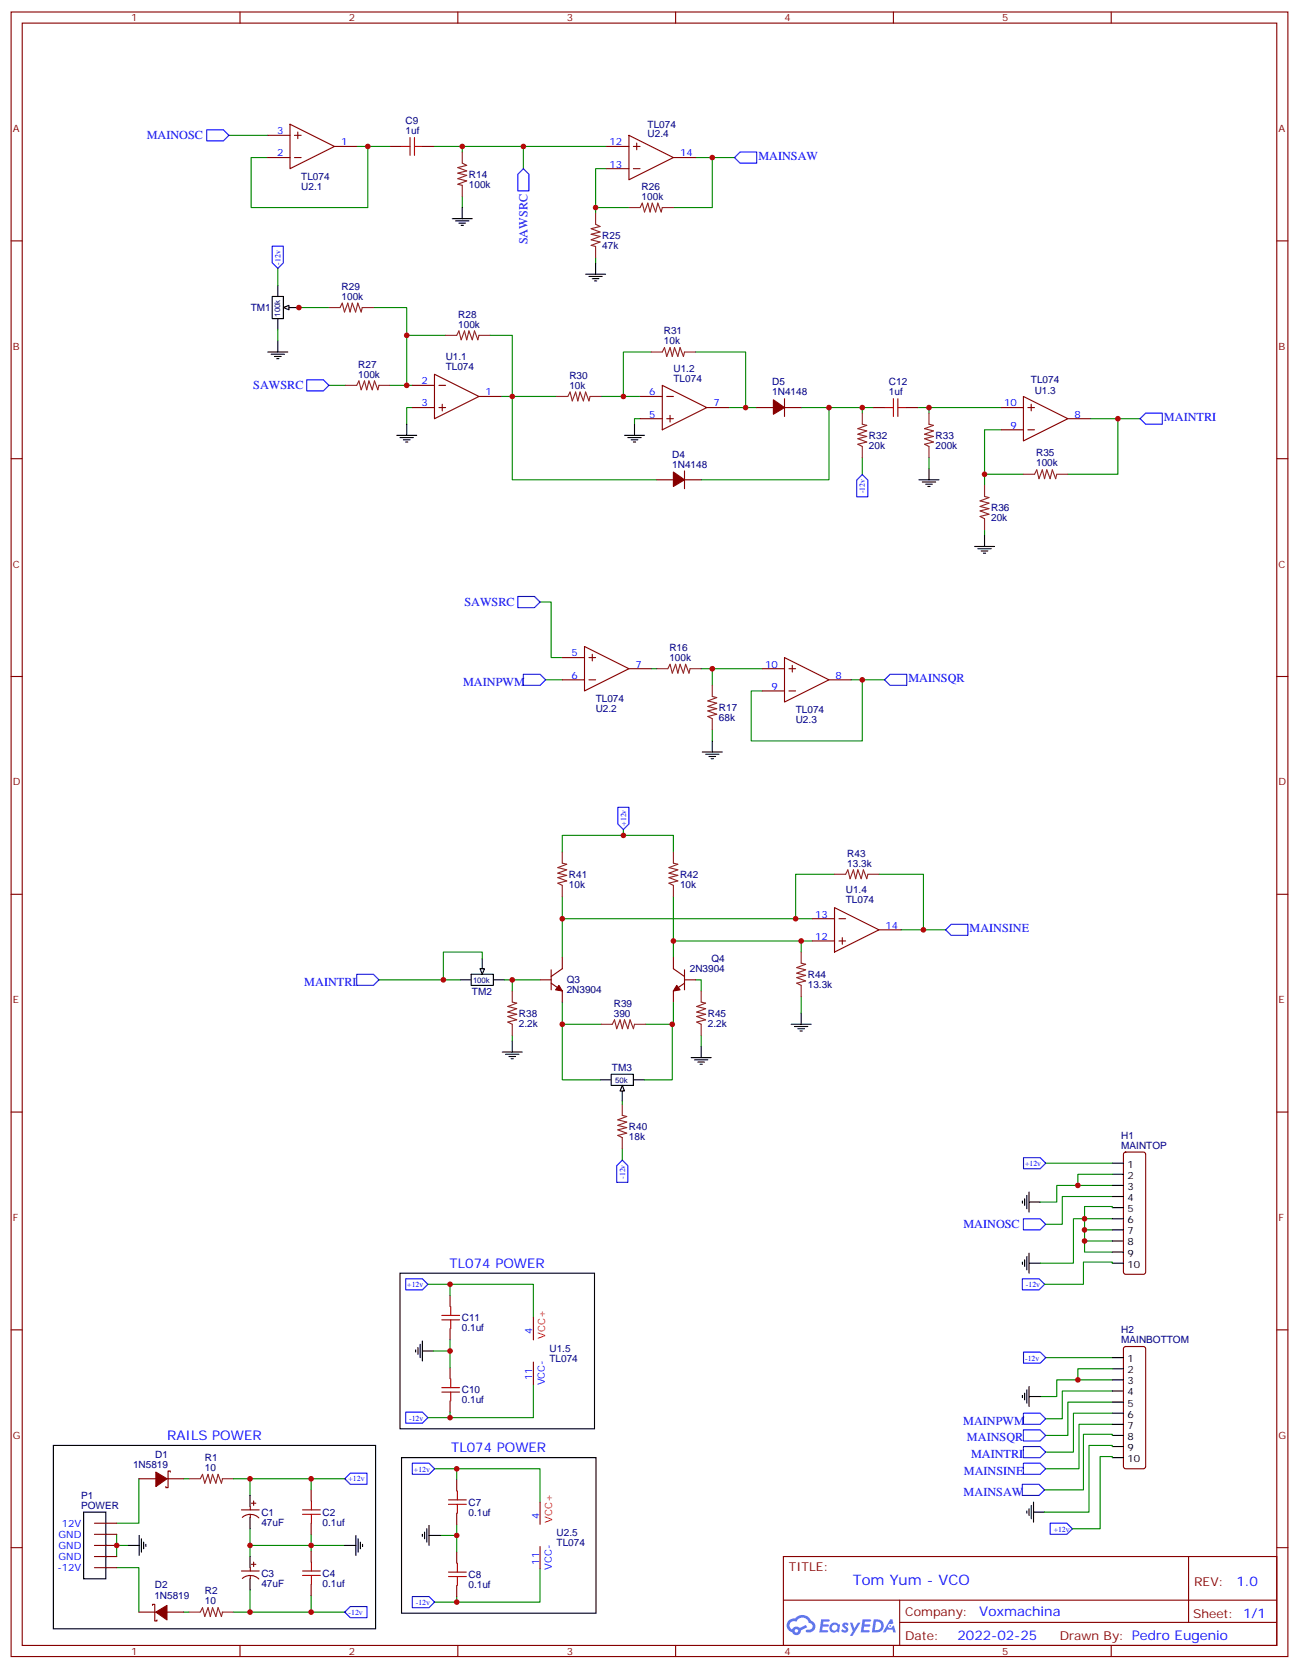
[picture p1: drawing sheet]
<svg xmlns="http://www.w3.org/2000/svg" width="412mm" height="530mm" viewBox="0 0 412 530" stroke-linecap="round" stroke-linejoin="round" font-family="sans-serif">
<g fill="none" stroke="#870000" stroke-width=".35">
<path d="M3.5 3.8h405.4v522.1h-405.4zM7.1 7.3h398.2v515.1h-398.2zM76.2 3.8v3.5M145.3 3.8v3.5M214.5 3.8v3.5M283.6 3.8v3.5M352.8 3.8v3.5M3.5 76.5h3.6M405.3 76.5h3.6M3.5 145.6h3.6M405.3 145.6h3.6M3.5 214.8h3.6"/>
<path d="M405.3 214.8h3.6M3.5 283.9h3.6M405.3 283.9h3.6M3.5 353.1h3.6M405.3 353.1h3.6M3.5 422.2h3.6M405.3 422.2h3.6M3.5 491.3h3.6M248.7 494.2h156.6v28.2h-156.6zM377.3 494.2v20.9M405.3 491.3h3.6M248.7 508h156.5"/>
<path d="M285.6 515.1h119.6M285.6 508v14.1M76.2 522.4v3.5M145.3 522.4v3.5M214.5 522.4v3.5M283.6 522.4v3.5M352.8 522.4v3.5"/>
</g>
<g fill="#5487ff">
<path d="M267.7 515.3a1.22 1.22 0 0 1 1.7 .3l-.4 .6a.47 .47 0 0 0-.3-.4 .47 .47 0 0 0-.5 .2l.1 .2a1.14 1.14 0 0 1 .8 1.8 1.14 1.14 0 0 1-1.9-.1l-.2-.1 .5-.6 .7 .4a.29 .29 0 0 0 .3-.2 .29 .29 0 0 0-.2-.3 1.04 1.04 0 0 1-.6-1.8z"/>
<path d="M260.7 514.1h2.4l.3 .2-.2 .5h-1.8l-.1 .9h1.5l.3 .4-.3 .3h-1.6l-.2 1.1 1.7 .1 .2 .3-.2 .3-2.6 .1z"/>
<path d="M273.8 514.1l2.7 .2-.1 .5h-1.8l-.2 .9h1.6l.3 .4-.4 .3h-1.6l-.1 1.1 1.7 .1 .2 .3-.2 .3-2.6 .1z"/>
<path d="M282.6 514.1h.7l.3 1.3-.6 .3a.69 .69 0 0 0-1 .3 .69 .69 0 0 0 .4 .9 .69 .69 0 0 0 .9-.6l.5-.3 .6 2.2h-.8l-.2-.8h-1.8l-.5 .8h-.8z"/>
<path d="M269.8 515.2h.8l.6 1.8 1.1-1.8h.9l-2.6 4.2h-.8l.9-1.6z"/>
<path d="M277.4 514.1l-.6 4.2h1.3a2.11 2.11 0 0 0 2.5-2.2 2.11 2.11 0 0 0-2.5-2zM278.1 514.8a1.43 1.43 0 0 1 1.6 1.6 1.43 1.43 0 0 1-2 1.1z"/>
<path d="M263.7 515.7a1.54 1.54 0 0 0-.1 2.2 1.54 1.54 0 0 0 2.2 .1l.6 .3 .3-2.3-.6-.3a1.49 1.49 0 0 0-2.4 0zM264 516.7a.94 .94 0 0 1 1.8 0 .94 .94 0 0 1-1.8 0z"/>
<path d="M250.4 514.5a2.18 2.18 0 0 0 1.1 3.7 1.44 1.44 0 0 0 1.6 .9 1.44 1.44 0 0 0 1.2-1.5l2-1-.5-.7-1.9 1a1.47 1.47 0 0 0-2.4 .4 1.39 1.39 0 0 1-.7-1.9 1.39 1.39 0 0 1 2-.5 2.12 2.12 0 0 1 2.2-1.3 2.12 2.12 0 0 1 1.9 1.7 1.14 1.14 0 0 1 1.1 1.4 1.14 1.14 0 0 1-1.7 .7 .43 .43 0 0 0-.5 .4 .43 .43 0 0 0 .4 .5 1.98 1.98 0 0 0 2.5-1.3 1.98 1.98 0 0 0-1.2-2.5 3.1 3.1 0 0 0-5.3-.7l-.9 .1zM252.3 517.8a.55 .55 0 0 1 1.1 0 .55 .55 0 0 1-1.1 0z"/>
<circle cx="282.6" cy="516.2" r=".26"/>
</g>
<g fill="none" stroke="#00f" stroke-width=".35">
<path d="M65.6 41.2h5.3l1.8 1.8-1.8 1.7h-5.3zM164.4 55.3l1.8-1.7 1.7 1.7v5.3h-3.5zM234.9 48.3h5.3v3.5h-5.3l-1.7-1.8zM97.4 120.6h5.3l1.7 1.7-1.7 1.8h-5.3zM363.7 131.2h5.3v3.5h-5.3l-1.8-1.8zM273.8 150.7l1.7 1.7v5.3h-3.5v-5.3zM164.4 189.4h5.3l1.7 1.7-1.7 1.8h-5.3zM166.2 214.1h5.2l1.8 1.7-1.8 1.8h-5.2zM280.8 215.8l1.8-1.7h5.3v3.5h-5.3zM196.1 256.3h3.6v5.3l-1.8 1.8-1.8-1.8zM300.2 295.2l1.8-1.8h5.3v3.6h-5.3zM113.2 309.3h5.3l1.8 1.8-1.8 1.7h-5.3z"/>
<path d="M324.9 367.5h5.3l1.8 1.8-1.8 1.8h-5.3zM324.9 386.9h5.3l1.8 1.8-1.8 1.8h-5.3zM128.8 406h5.3l1.8 1.7-1.8 1.8h-5.3zM324.6 406h5.3l1.7 1.7-1.7 1.8h-5.3zM324.9 429.3h5.3l1.8 1.7-1.8 1.8h-5.3zM128.8 448.3h5.3l1.8 1.8-1.8 1.7h-5.3zM324.9 459.2h5.3l1.8 1.8-1.8 1.8h-5.3zM324.9 454h5.3l1.8 1.7-1.8 1.8h-5.3zM324.9 448.7h5.3l1.8 1.7-1.8 1.8h-5.3zM109.5 469.5l1.7-1.8h5.3v3.5h-5.3zM130.9 464.5h5.3l1.8 1.8-1.8 1.8h-5.3zM324.6 471.2h5.2l1.8 1.8-1.8 1.8h-5.2z"/>
<path d="M324.9 464.5h5.3l1.8 1.8-1.8 1.8h-5.3zM333.4 483.6h5.3l1.8 1.8-1.8 1.7h-5.3zM109.5 511.8l1.7-1.8h5.3v3.6h-5.3zM130.9 506.9h5.3l1.8 1.7-1.8 1.8h-5.3z"/>
</g>
<g fill="none" stroke="#008700" stroke-width=".35">
<path d="M72.7 43h12.3M113.2 46.5h10.6M116.8 46.5v19.4h-37.1v-15.9h5.3M137.9 46.5h8.9v1.8M146.8 46.5h19.4v7.1M166.2 46.5h26.4M192.6 53.6h-3.5v14.1M220.8 50h5.3v15.9h-12.3M226.1 50h7.1M146.8 62.4v3.5M189.1 65.9h10.6M94.9 97.3v.3h9.5"/>
<path d="M118.5 97.6h10.6v8.9M189.1 81.8v1.7M141.5 106.5h-12.4v15.8M155.6 106.5h7v19.4h-3.5M206.7 111.8h-8.8v14.1M220.8 111.8h15.9v17.6M104.4 122.3h5.3M123.8 122.3h7.1M130.9 129.4h-1.8v5.3M176.7 125.9h-14.1v26.4h45.9M190.9 125.9h12.3M203.2 132.9h-1.8v1.8"/>
<path d="M231.4 129.4h8.8M254.4 129.4h8.8v22.9h-40.6M263.2 129.4h10.6v1.8M273.8 129.4h3.5M291.4 129.4h3.5v1.8M294.9 129.4h23M317.9 136.5h-5.3v14.1h12.3M346.1 132.9h8.8v17.7h-15.9M354.9 132.9h7M273.8 145.3v5.3M294.9 145.3v3.5M312.6 150.6v3.5"/>
<path d="M312.6 168.2v1.8M171.4 191.1h3.6v17.7h3.5M173.2 215.8h5.3M206.7 212.3h1.8M222.6 212.3h3.5v5.3M226.1 212.3h15.9M270.2 215.8h3.6v19.4h-35.3v-15.8h3.5M273.8 215.8h7M226.1 231.7v3.5M197.9 265.2h15.9v5.3M197.9 263.5v1.7h-19.4v5.3M264.9 277.6h-12.3v14.1h5.3"/>
<path d="M279 277.6h14.2v17.6h-7.1M178.5 291.7h74.1M178.5 284.6v19.4M213.8 298.7h40.6M213.8 284.6v19.4M257.9 298.7h-3.5v3.6M293.2 295.2h7M178.5 318.1v7.1h12.4M213.8 318.1v7.1h-8.8M220.8 311.1h1.8v3.5M254.4 316.4v5.3M162.6 328.7v1.8"/>
<path d="M222.6 328.7v3.5M332 369.3h21.1M353.1 379.9h-15.8v8.8h-5.3M353.1 376.3h-17.6v5.3h-5.3M344.3 394v3.5h8.8M344.3 390.5v3.5h8.8M353.1 383.4v-.4h-8.8v7.5h8.8M353.1 386.9h-12.3v14.1h-10.6M135.8 407.7h33.5v10.6M142.9 407.7v3.6M142.9 425.4v3.5h-5.3M142.9 428.9v5.3"/>
<path d="M169.3 439.5v10.6h-33.5M332 431h21.1M353.1 438.1h-17.6v5.3h-5.3M142.9 448.3v1.8M353.1 452.2h-10.6v14.1h-10.5M353.1 448.7h-12.3v12.3h-8.8M353.1 445.1h-14.1v10.6h-7M353.1 441.6h-15.8v8.8h-5.3M353.1 455.7v-.3h-9.1v17.6h-12.4M353.1 459.2v-.3h-7.4v21.2h-14.1M44.1 469.5v14.1h-7.1M58.2 469.5h1.8"/>
<path d="M74.1 469.5h35.3M79.4 469.5v5.3M98.8 469.5v3.5M137.9 466.3h33.5v10.6M145 466.3v3.5M37 497.7h7.1v14.1M37 487.1v7.1M37 490.6h3.6M79.4 490.6h30M79.4 485.4v8.8M98.8 487.1v5.3M145 483.9v3.6h-5.3"/>
<path d="M145 487.5v5.3M171.4 498.1v10.5h-33.5M58.2 511.8h1.8M79.4 504.8v7h-5.3M98.8 506.5v5.3h-19.4M98.8 511.8h10.6M145 506.9v1.7"/>
</g>
<g fill="none" stroke="#000" stroke-width=".35">
<path d="M143.6 69.4h6.3M144.6 70.1h4.3M145.7 70.8h2.1M146.4 71.5h.7M146.8 65.9v3.5M86.4 94.1h3.6v7.1h-3.6zM88.2 90.6v3.5M91.4 97.6h3.5M185.9 87.1h6.4M187 87.8h4.2M188 88.5h2.1M188.7 89.2h.7"/>
<path d="M189.1 83.5v3.6M88.2 101.2v3.5M125.9 138.2h6.4M127 138.9h4.2M128.1 139.6h2.1M129.1 134.7v3.5M198.3 138.2h6.3M199.3 138.9h4.3M200.4 139.6h2.1M201.4 134.7v3.5M128.8 140.3h.7M201.1 140.3h.7"/>
<path d="M291.7 152.3h6.4M292.8 153h4.2M293.9 153.7h2.1M294.6 154.4h.7M294.9 148.8v3.5M309.4 173.5h6.3M310.4 174.2h4.3M311.5 174.9h2.1M312.2 175.6h.7M312.6 170v3.5M223 238.8h6.3M224 239.5h4.2"/>
<path d="M226.1 235.2v3.6M225.1 240.2h2.1M225.8 240.9h.7M159.5 334h6.3M160.5 334.7h4.2M161.6 335.4h2.1M162.3 336.1h.7M162.6 330.5v3.5M219.4 335.8h6.4M220.5 336.5h4.2M221.5 337.2h2.2M222.2 337.9h.8"/>
<path d="M222.6 332.2v3.6M251.2 325.2h6.3M252.2 325.9h4.3M253.3 326.6h2.1M254 327.3h.7M254.4 321.7v3.5M326 379.5v4.3M326.7 378.5v6.3M353.1 369.3h3.6M353.1 372.8h3.6M353.1 376.3h3.6M353.1 379.9h3.6"/>
<path d="M324.6 381.3v.7M325.3 380.6v2.1M325.3 400v2.1M326 398.9v4.3M326.7 397.9v6.3M326.7 381.6h3.5M353.1 383.4h3.6M353.1 386.9h3.6M353.1 390.5h3.6M353.1 394h3.6M353.1 397.5h3.6M127 404.2h61.7v49.4h-61.7z"/>
<path d="M324.6 400.7v.7M326.7 401h3.5M353.1 401h3.6M132 428.6v.7M132.7 427.8v2.2M133.4 426.8v4.2M134.1 428.9h3.5M134.1 425.7v6.4M353.1 431h3.6M353.1 434.6h3.6M353.1 438.1h3.6M16.9 458.9h102.3v58.2h-102.3z"/>
<path d="M324.6 443v.7M325.3 442.3v2.1M326 441.3v4.2M326.7 440.2v6.3M326.7 443.4h3.5M353.1 441.6h3.6M353.1 445.1h3.6M353.1 448.7h3.6M353.1 452.2h3.6M353.1 455.7h3.6M353.1 459.2h3.6M79.4 474.8v3.5"/>
<path d="M127.5 462.8h61.7v49.4h-61.7zM326 479.7v.7M326.7 479v2.1M327.4 477.9v4.3M328.1 476.9v6.3M353.1 462.8h3.6M26.6 480.1h7v21.1h-7zM40.7 490.6h3.5M44.2 487.5v6.3M44.9 488.5v4.3M45.6 489.6v2.1M46.3 490.3v.7"/>
<path d="M79.4 481.8v3.6M79.4 494.2v3.5M109.5 490.6h3.5M113 487.5v6.3M113.7 488.5v4.3M114.4 489.6v2.1M115.1 490.3v.7M134.1 487.1v.7M134.8 486.4v2.1M135.5 485.4v4.2M136.2 487.5h3.5M136.2 484.3v6.3"/>
<path d="M328.1 480.1h3.5M79.4 501.2v3.6"/>
</g>
<g fill="none" stroke="#870000" stroke-width=".35">
<path d="M92.1 39.4l14.1 7.1-14.1 7.1zM85 50h7.1M85 43h7.1M93.5 50h2.1M93.5 43h2.1M94.5 41.9v2.1M106.2 46.5h7M123.8 46.5h3.6M134.4 46.5h3.5M192.6 53.6h7.1M192.6 46.5h7.1M199.7 43l14.1 7-14.1 7.1z"/>
<path d="M201.1 53.6h2.1M201.1 46.5h2.1M202.1 45.4v2.2M213.8 50h7M137.9 118.8l14.1 7.1-14.1 7zM130.9 129.4h7M130.9 122.3h7M139.3 129.4h2.2M139.3 122.3h2.2M140.4 128.3v2.2M152 125.9h7.1M203.2 132.9h7.1"/>
<path d="M203.2 125.9h7.1M210.3 122.3l14.1 7.1-14.1 7.1zM211.7 132.9h2.1M211.7 125.9h2.1M212.7 131.9v2.1M224.4 129.4h7M240.2 129.4h5.3M249.1 129.4h5.3M249.1 126.6v5.6M277.3 129.4h3.5M287.9 129.4h3.5M317.9 129.4h7"/>
<path d="M317.9 136.5h7M324.9 125.9l14.1 7-14.1 7.1zM326.3 129.4h2.1M326.3 136.5h2.1M327.4 128.3v2.2M339 132.9h7.1M208.5 152.3h5.3M217.3 149.5v5.7M217.3 152.3h5.3M178.5 215.8h7.1M178.5 208.8h7.1M185.6 205.2l14.1 7.1-14.1 7.1z"/>
<path d="M187 215.8h2.1M187 208.8h2.1M188 207.7v2.1M199.7 212.3h7M242 212.3h7.1M242 219.4h7.1M249.1 208.8l14.1 7-14.1 7.1zM250.5 212.3h2.1M250.5 219.4h2.1M251.5 211.2v2.2M263.2 215.8h7M257.9 291.7h7"/>
<path d="M257.9 298.7h7M264.9 288.1l14.1 7.1-14.1 7.1zM266.3 291.7h2.2M266.3 298.7h2.2M267.4 297.7v2.1M279 295.2h7.1M171.4 311.1h3.6M175 312.1l3.5 2.5v3.5M175 307.9v6.4M178.5 304v3.6l-3.5 2.4M213.8 304v3.6l3.5 2.4M217.3 312.1l-3.5 2.5v3.5"/>
<path d="M217.3 311.1h3.5M217.3 307.9v6.4M356.9 366l.5-.2h5.6l.5 .2 .2 .5v37.4l-.2 .5-.5 .2h-5.6l-.5-.3-.2-.4v-37.4zM142.9 411.3v3.5M169.3 418.3v7.1M142.9 421.9v3.5M142.9 434.2v3.5M169.3 432.4v7.1M356.9 427.7l.5-.2h5.6l.5 .2 .2 .5v37.4l-.2 .5-.5 .2h-5.6l-.5-.2-.2-.5v-37.4zM142.9 444.8v3.5M44.1 469.5h5.3M52.9 469.5h5.3"/>
<path d="M54.1 467.4v-.4h-.7v5.3h-.7v-.4M76.6 479.4h5.7M79.5 478.3v1.1M79.8 477.2h1.4M80.5 476.5v1.4M98.8 473v3.5M145 469.8v3.6M171.4 476.9v7M30 483.6h7M30 487.1h7M30 490.6h7M30 494.2h7"/>
<path d="M30 497.7h7M76.6 498.8h5.7M76.9 481.7a3.8 3.8 0 0 1 5.3 .2M79.5 480.8v1M79.5 497.7v1.1M79.8 496.6h1.4M80.5 495.9v1.4M98.8 483.6v3.5M98.8 492.4v3.5M145 480.4v3.5M145 492.8v3.5M171.4 491v7.1"/>
<path d="M44.1 511.8h5.3M48.4 509.7v-.4h.7v5.3h.7v-.3M52.9 511.8h5.3M76.9 501.1a3.8 3.8 0 0 1 5.3 .2M79.5 500.2v1M98.8 503v3.5M145 503.3v3.6"/>
</g>
<g fill="none" stroke="#8c2424" stroke-width=".35">
<path d="M146.8 51.8l1.4 .7-2.9 .7 2.9 1.1-2.9 .7 2.9 .7-2.9 1 2.9 .7-2.9 1.1 1.5 .3v3.6M146.8 48.3v3.5M189.1 67.7v3.5l1.4 .7-2.8 .7 2.8 1.1-2.8 .7 2.8 .7-2.8 1 2.8 .7-2.8 1.1 1.4 .3v3.6M199.7 65.9h3.5l.7-1.4 .7 2.8 1.1-2.8 .7 2.8 .7-2.8 1 2.8 .7-2.8 1.1 2.8 .4-1.4h3.5M104.4 97.6h3.6l.7-1.4 .7 2.9 1-2.9 .7 2.9 .7-2.9 1.1 2.9 .7-2.9 1.1 2.9 .3-1.5h3.5M141.5 106.5h3.5l.7-1.4 .7 2.8 1.1-2.8 .7 2.8 .7-2.8 1 2.8 .7-2.8 1.1 2.8 .4-1.4h3.5M206.7 111.8h3.6l.7-1.5 .7 2.9 1-2.9 .7 2.9 .7-2.9 1.1 2.9 .7-2.9 1.1 2.9 .3-1.4h3.5M109.7 122.3h3.5l.8-1.4 .7 2.9 1-2.9 .7 2.9 .7-2.9 1.1 2.9 .7-2.9 1 2.9 .4-1.5h3.5M176.7 125.9h3.6l.7-1.4 .7 2.8 1-2.8 .7 2.8 .8-2.8 1 2.8 .7-2.8 1.1 2.8 .3-1.4h3.6M273.8 131.2v3.5l1.4 .3-2.9 1.1 2.9 .7-2.9 1.1 2.9 .7-2.9 .7 2.9 1-2.9 .7 1.5 .7v3.6M294.9 131.2v3.5l1.4 .3-2.8 1.1 2.8 .7-2.8 1.1 2.8 .7-2.8 .7 2.8 1-2.8 .7 1.4 .7v3.6M312.6 154.1v3.5l1.4 .4-2.9 1 2.9 .7-2.9 1.1 2.9 .7-2.9 .7 2.9 1.1-2.9 .7 1.5 .7v3.5"/>
<path d="M324.9 150.6h3.5l.7-1.4 .8 2.8 1-2.8 .7 2.8 .7-2.8 1.1 2.8 .7-2.8 1 2.8 .4-1.4h3.5M208.5 212.3h3.5l.7-1.4 .7 2.8 1.1-2.8 .7 2.8 .7-2.8 1.1 2.8 .7-2.8 1 2.8 .4-1.4h3.5M226.1 217.6v3.5l1.4 .4-2.8 1 2.8 .7-2.8 1.1 2.8 .7-2.8 .7 2.8 1.1-2.8 .7 1.4 .7v3.5M178.5 270.5v3.5l1.4 .4-2.8 1 2.8 .8-2.8 1 2.8 .7-2.8 .7 2.8 1.1-2.8 .7 1.4 .7v3.5M213.8 270.5v3.5l1.4 .4-2.8 1 2.8 .8-2.8 1 2.8 .7-2.8 .7 2.8 1.1-2.8 .7 1.4 .7v3.5M264.9 277.6h3.6l.7-1.4 .7 2.8 1-2.8 .7 2.8 .7-2.8 1.1 2.8 .7-2.8 1.1 2.8 .3-1.4h3.5M162.6 314.6v3.5l1.4 .4-2.8 1 2.8 .7-2.8 1.1 2.8 .7-2.8 .7 2.8 1.1-2.8 .7 1.4 .7v3.5M222.6 314.6v3.5l1.4 .4-2.8 1 2.8 .7-2.8 1.1 2.8 .7-2.8 .7 2.8 1.1-2.8 .7 1.4 .7v3.5M254.4 302.3v3.5l1.4 .3-2.9 1.1 2.9 .7-2.9 1.1 2.9 .7-2.9 .7 2.9 1-2.9 .7 1.5 .7v3.6M190.9 325.2h3.5l.7-1.4 .7 2.8 1.1-2.8 .7 2.8 .7-2.8 1 2.8 .7-2.8 1.1 2.8 .3-1.4h3.6M60 469.5h3.5M63.6 469.5l.7-1.4 .7 2.8 1.1-2.8 .7 2.8 .7-2.8 1 2.8 .7-2.8 1.1 2.8 .3-1.4"/>
<path d="M70.6 469.5h3.5M60 511.8h3.5M63.6 511.8l.7-1.4 .7 2.8 1.1-2.8 .7 2.8 .7-2.8 1 2.8 .7-2.8 1.1 2.8 .3-1.4M70.6 511.8h3.5"/>
</g>
<g fill="#870000" stroke="#870000" stroke-width=".35">
<path d="M214.8 312.8l1.1 1.5-2.1 .3z"/>
<path d="M177.4 312.8l1.1 1.8-2.1-.3z"/>
<path d="M245.5 126.9l3.6 2.5-3.6 2.1z"/>
<path d="M213.8 149.9l3.5 2.4-3.5 2.1z"/>
<path d="M49.5 511.8l3.5-2.1v4.6z"/>
<path d="M49.5 467.4l3.5 2.1-3.5 2.4z"/>
</g>
<g fill="none" stroke="#a10000" stroke-width=".35">
<path d="M127.4 46.5h2.8M130.2 43.7v5.6M131.6 46.5h2.8M131.6 43.7v5.6M280.8 129.4h2.8M283.6 126.6v5.6M285 129.4h2.9M285 126.6v5.6M140.3 419h5.6M140.3 417.6h5.6M143.1 414.8v2.8M143.1 419v2.9"/>
<path d="M143.1 437.7v2.8M140.3 442h5.6M140.3 440.5h5.6M143.1 442v2.8M96 479.4h5.7M98.9 476.5v2.9M142.4 477.6h5.6M142.4 476.2h5.6M145.2 473.4v2.8M145.2 477.6v2.8M96 498.8h5.7M96 480.8h5.7"/>
<path d="M98.9 480.8v2.8M98.9 495.9v2.9M142.4 499.1h5.6M145.2 496.3v2.8M96 500.2h5.7M98.9 500.2v2.8M142.4 500.5h5.6M145.2 500.5v2.8"/>
</g>
<path d="M90 97.6l1.7-.7v1.5z" fill="#f0f0f0" stroke="#000" stroke-width=".35"/>
<path d="M85 111.8h6.4M86.1 112.5h4.2M87.1 113.2h2.2M87.8 113.9h.7M88.2 108.2v3.6M146 311.1h3.6M149.6 309.3h7v3.5h-7zM153.1 304.4v3.5M156.6 311.1h3.6" fill="none" stroke="#000" stroke-width=".35"/>
<path d="M86.4 78.2h3.6v5.2l-1.8 1.8-1.8-1.8z" fill="none" stroke="#00f" stroke-width=".35"/>
<path d="M88.2 85.3v5.3M88.2 104.7v3.5" fill="none" stroke="#008700" stroke-width=".35"/>
<path d="M152.4 307.6h1.4l-.7 1.7z" fill="#f0f0f0" stroke="#000" stroke-width=".35"/>
<path d="M120.3 311.1h20.5M153.1 304.4v-2.1h-12.3v8.8h5.2M160.2 311.1h11.2M162.6 311.1v3.5" fill="none" stroke="#008700" stroke-width=".35"/>
<path d="M190.5 342.8h3.5M194 341.1h7.1v3.5h-7.1zM197.6 346v3.5M201.1 342.8h3.5" fill="none" stroke="#000" stroke-width=".35"/>
<path d="M197.6 344.6l.7 1.8h-1.5z" fill="#f0f0f0" stroke="#000" stroke-width=".35"/>
<path d="M197.6 368.3l1.7 1.8v5.3h-3.5v-5.3z" fill="none" stroke="#00f" stroke-width=".35"/>
<path d="M178.5 325.2v17.6h12M213.4 325.2v17.6h-8.8M197.6 349.5v1.1M197.6 364.7v3.5M353.1 372.8h-10.9v3.5M353.1 401v-.3h-9.1v7h-12.4M353.1 434.6h-10.9v3.5M353.1 462.8v-.4h-3.9v23h-8.8" fill="none" stroke="#008700" stroke-width=".35"/>
<path d="M197.6 350.6v3.5l1.4 .4-2.9 1 2.9 .7-2.9 1.1 2.9 .7-2.9 .7 2.9 1.1-2.9 .7 1.5 .7v3.5" fill="none" stroke="#8c2424" stroke-width=".35"/>
<g fill="#c00">
<circle cx="354.9" cy="132.9" r=".88"/>
<circle cx="344.3" cy="394" r=".88"/>
<circle cx="344.3" cy="390.5" r=".88"/>
<circle cx="344.3" cy="386.9" r=".88"/>
<circle cx="293.2" cy="295.2" r=".88"/>
<circle cx="273.8" cy="215.8" r=".88"/>
<circle cx="226.1" cy="50" r=".88"/>
<circle cx="254.4" cy="298.7" r=".88"/>
<circle cx="213.8" cy="298.7" r=".88"/>
<circle cx="252.6" cy="291.7" r=".88"/>
<circle cx="178.5" cy="291.7" r=".88"/>
<circle cx="197.9" cy="265.2" r=".88"/>
<circle cx="312.6" cy="150.6" r=".88"/>
<circle cx="294.9" cy="129.4" r=".88"/>
<circle cx="273.8" cy="129.4" r=".88"/>
<circle cx="263.2" cy="129.4" r=".88"/>
<circle cx="197.9" cy="125.9" r=".88"/>
<circle cx="236.7" cy="129.4" r=".88"/>
<circle cx="162.6" cy="125.9" r=".88"/>
<circle cx="129.1" cy="106.5" r=".88"/>
<circle cx="129.1" cy="122.3" r=".88"/>
<circle cx="166.2" cy="46.5" r=".88"/>
<circle cx="146.8" cy="46.5" r=".88"/>
<circle cx="142.9" cy="407.7" r=".88"/>
<circle cx="142.9" cy="450.1" r=".88"/>
<circle cx="142.9" cy="428.9" r=".88"/>
<circle cx="189.1" cy="65.9" r=".88"/>
<circle cx="226.1" cy="212.3" r=".88"/>
<circle cx="116.8" cy="46.5" r=".88"/>
<circle cx="145" cy="487.5" r=".88"/>
<circle cx="145" cy="508.6" r=".88"/>
<circle cx="145" cy="466.3" r=".88"/>
<circle cx="98.8" cy="469.5" r=".88"/>
<circle cx="98.8" cy="511.8" r=".88"/>
<circle cx="79.4" cy="490.6" r=".88"/>
<circle cx="98.8" cy="490.6" r=".88"/>
<circle cx="79.4" cy="511.8" r=".88"/>
<circle cx="79.4" cy="469.5" r=".88"/>
<circle cx="37" cy="490.6" r=".88"/>
<circle cx="94.9" cy="97.6" r=".88"/>
<circle cx="140.8" cy="311.1" r=".88"/>
<circle cx="162.6" cy="311.1" r=".88"/>
<circle cx="178.5" cy="325.2" r=".88"/>
<circle cx="213.4" cy="325.2" r=".88"/>
<circle cx="342.2" cy="376.3" r=".88"/>
<circle cx="342.2" cy="438.1" r=".88"/>
</g>
<text font-size="4.6" fill="#00f" x="270.8" y="503.2">Tom Yum - VCO</text>
<g font-size="4.2" fill="#00f">
<text x="142.8" y="402.4">TL074 POWER</text>
<text x="53.1" y="457.1">RAILS POWER</text>
<text x="143.2" y="461">TL074 POWER</text>
<text x="392.5" y="503.4">1.0</text>
<text x="310.9" y="513">Voxmachina</text>
<text x="304" y="520.8">2022-02-25</text>
</g>
<g font-size="3.9" fill="#00f">
<text x="46.6" y="44.2">MAINOSC</text>
<text x="240.8" y="50.8">MAINSAW</text>
<text x="167.4" y="77.6" transform="rotate(-90 167.4 77.6)">SAWSRC</text>
<text x="80.4" y="123.6">SAWSRC</text>
<text x="369.5" y="133.7">MAINTRI</text>
<text x="147.4" y="192.4">SAWSRC</text>
<text x="147" y="217.7">MAINPWM</text>
<text x="288.4" y="216.6">MAINSQR</text>
<text x="307.8" y="295.9">MAINSINE</text>
<text x="96.6" y="312.9">MAINTRI</text>
<text x="305.9" y="389.9">MAINOSC</text>
<text x="305.8" y="452.3">MAINPWM</text>
<text x="307" y="457.5">MAINSQR</text>
<text x="308.3" y="462.8">MAINTRI</text>
<text x="306" y="468.2">MAINSINE</text>
<text x="305.9" y="474.8">MAINSAW</text>
</g>
<g font-size="3.9" fill="#800">
<text x="250.5" y="498.8">TITLE:</text>
<text x="379.1" y="503.4">REV:</text>
<text x="287.4" y="513">Company:</text>
<text x="378.7" y="513.6">Sheet: 1/1</text>
<text x="287.4" y="520.6">Date:</text>
<text x="336.4" y="520.7">Drawn By: Pedro Eugenio</text>
</g>
<g font-size="3.2" fill="#800">
<text x="41.6" y="6.8">1</text>
<text x="110.8" y="6.8">2</text>
<text x="179.9" y="6.8">3</text>
<text x="249.1" y="6.8">4</text>
<text x="318.2" y="6.8">5</text>
<text x="4.1" y="41.9">A</text>
<text x="405.9" y="41.9">A</text>
<text x="4.1" y="111.1">B</text>
<text x="405.9" y="111.1">B</text>
<text x="4.1" y="180.2">C</text>
<text x="405.9" y="180.2">C</text>
<text x="4.1" y="249.3">D</text>
<text x="405.9" y="249.3">D</text>
<text x="4.1" y="318.5">E</text>
<text x="405.9" y="318.5">E</text>
<text x="4.1" y="387.6">F</text>
<text x="405.9" y="387.6">F</text>
<text x="4.1" y="456.8">G</text>
<text x="405.9" y="456.8">G</text>
<text x="41.6" y="525.4">1</text>
<text x="110.8" y="525.4">2</text>
<text x="179.9" y="525.4">3</text>
<text x="249.1" y="525.4">4</text>
<text x="318.2" y="525.4">5</text>
</g>
<g font-size="3.2" fill="#000080">
<text x="128.8" y="39.4">C9</text>
<text x="205.6" y="40.6">TL074</text>
<text x="128.8" y="42.6">1uf</text>
<text x="205.6" y="43.6">U2.4</text>
<text x="95.7" y="57.2">TL074</text>
<text x="148.9" y="59.7">100k</text>
<text x="148.9" y="56.5">R14</text>
<text x="95.7" y="60.3">U2.1</text>
<text x="203.7" y="63.4">100k</text>
<text x="203.7" y="60.3">R26</text>
<text x="191.2" y="75.9">R25</text>
<text x="191.2" y="79.1">47k</text>
<text x="108.5" y="95.2">100k</text>
<text x="108.5" y="92">R29</text>
<text x="79.6" y="98.8">TM1</text>
<text x="145.5" y="100.8">R28</text>
<text x="145.5" y="104">100k</text>
<text x="210.8" y="106.1">R31</text>
<text x="210.8" y="109.3">10k</text>
<text x="113.7" y="119.9">100k</text>
<text x="113.7" y="116.7">R27</text>
<text x="141.5" y="117.6">TL074</text>
<text x="141.5" y="114.4">U1.1</text>
<text x="213.8" y="118.2">U1.2</text>
<text x="180.8" y="123.4">10k</text>
<text x="180.8" y="120.2">R30</text>
<text x="213.8" y="121.2">TL074</text>
<text x="245.2" y="125.5">1N4148</text>
<text x="245.2" y="122.3">D5</text>
<text x="282.2" y="125.5">1uf</text>
<text x="282.2" y="122.3">C12</text>
<text x="327.3" y="121.7">TL074</text>
<text x="328.5" y="125.2">U1.3</text>
<text x="275.9" y="142.5">20k</text>
<text x="275.9" y="139.3">R32</text>
<text x="297" y="142.5">200k</text>
<text x="297" y="139.3">R33</text>
<text x="213.4" y="148.4">1N4148</text>
<text x="213.4" y="145.3">D4</text>
<text x="328.9" y="148.1">100k</text>
<text x="328.9" y="144.9">R35</text>
<text x="314.7" y="165.4">20k</text>
<text x="314.7" y="162.3">R36</text>
<text x="212.5" y="209.8">100k</text>
<text x="212.5" y="206.7">R16</text>
<text x="189.1" y="222.9">TL074</text>
<text x="189.1" y="226">U2.2</text>
<text x="228.2" y="225.8">R17</text>
<text x="252.6" y="226.5">TL074</text>
<text x="228.2" y="228.9">68k</text>
<text x="252.6" y="229.5">U2.3</text>
<text x="269" y="275.1">13.3k</text>
<text x="269" y="271.9">R43</text>
<text x="180.6" y="281.9">10k</text>
<text x="180.6" y="278.7">R41</text>
<text x="215.9" y="281.9">10k</text>
<text x="215.9" y="278.7">R42</text>
<text x="268.5" y="286.7">TL074</text>
<text x="268.5" y="283.4">U1.4</text>
<text x="225.9" y="305.5">Q4</text>
<text x="219" y="308.7">2N3904</text>
<text x="256.5" y="310.4">R44</text>
<text x="149.8" y="315.8">TM2</text>
<text x="179.9" y="315.4">2N3904</text>
<text x="179.9" y="312.2">Q3</text>
<text x="256.5" y="313.6">13.3k</text>
<text x="164.7" y="322.8">R38</text>
<text x="194.9" y="322.7">390</text>
<text x="194.9" y="319.5">R39</text>
<text x="224.7" y="322.8">R45</text>
<text x="164.7" y="326">2.2k</text>
<text x="224.7" y="326">2.2k</text>
<text x="194.3" y="340.1">TM3</text>
<text x="199.7" y="358.8">R40</text>
<text x="199.7" y="361.9">18k</text>
<text x="356" y="364.7">MAINTOP</text>
<text x="356" y="361.5">H1</text>
<text x="146.6" y="419.4">C11</text>
<text x="146.6" y="422.6">0.1uf</text>
<text x="356" y="423.3">H2</text>
<text x="174.5" y="429.2">U1.5</text>
<text x="356" y="426.4">MAINBOTTOM</text>
<text x="174.5" y="432.4">TL074</text>
<text x="146.6" y="442.4">C10</text>
<text x="146.6" y="445.5">0.1uf</text>
<text x="42.2" y="465.9">1N5819</text>
<text x="49.3" y="462.8">D1</text>
<text x="65" y="467">10</text>
<text x="65" y="463.8">R1</text>
<text x="25.8" y="479">POWER</text>
<text x="25.8" y="475.8">P1</text>
<text x="148.7" y="478">C7</text>
<text x="83" y="484.4">47uF</text>
<text x="83" y="481.2">C1</text>
<text x="102.4" y="484.4">0.1uf</text>
<text x="102.4" y="481.2">C2</text>
<text x="148.7" y="481.2">0.1uf</text>
<text x="176.7" y="490.9">TL074</text>
<text x="176.7" y="487.8">U2.5</text>
<text x="83" y="503.8">47uF</text>
<text x="83" y="500.6">C3</text>
<text x="102.4" y="503.8">0.1uf</text>
<text x="102.4" y="500.6">C4</text>
<text x="148.7" y="500.9">C8</text>
<text x="49" y="507.6">1N5819</text>
<text x="49.1" y="504.1">D2</text>
<text x="65" y="509.3">10</text>
<text x="65" y="506.2">R2</text>
<text x="148.7" y="504.1">0.1uf</text>
</g>
<g font-size="3.2" fill="#00f">
<text x="87.9" y="42.6">3</text>
<text x="108.3" y="46.1">1</text>
<text x="193.5" y="46.1">12</text>
<text x="87.9" y="49.7">2</text>
<text x="193.5" y="53.2">13</text>
<text x="215.9" y="49.7">14</text>
<text x="133.8" y="122">2</text>
<text x="154.2" y="125.5">1</text>
<text x="206.1" y="125.5">6</text>
<text x="133.8" y="129">3</text>
<text x="226.5" y="129">7</text>
<text x="318.8" y="129">10</text>
<text x="206.1" y="132.6">5</text>
<text x="320.8" y="136.1">9</text>
<text x="341.1" y="132.6">8</text>
<text x="181.4" y="208.4">5</text>
<text x="181.4" y="215.5">6</text>
<text x="201.8" y="211.9">7</text>
<text x="242.9" y="211.9">10</text>
<text x="265.3" y="215.5">8</text>
<text x="244.9" y="219">9</text>
<text x="258.8" y="291.3">13</text>
<text x="258.8" y="298.4">12</text>
<text x="281.2" y="294.9">14</text>
<text x="169" y="423.6" transform="rotate(-90 169 423.6)">4</text>
<text x="169" y="438.2" transform="rotate(-90 169 438.2)">11</text>
<text x="173" y="439.8" transform="rotate(-90 173 439.8)">VCC-</text>
<text x="19.6" y="484.6">12V</text>
<text x="171.2" y="482.2" transform="rotate(-90 171.2 482.2)">4</text>
<text x="18.6" y="488.2">GND</text>
<text x="18.6" y="491.7">GND</text>
<text x="18.6" y="495.2">GND</text>
<text x="171.2" y="496.8" transform="rotate(-90 171.2 496.8)">11</text>
<text x="18.2" y="498.8">-12V</text>
<text x="175.2" y="498.4" transform="rotate(-90 175.2 498.4)">VCC-</text>
</g>
<g font-size="3.2">
<text x="358" y="370.7">1</text>
<text x="358" y="374.2">2</text>
<text x="358" y="377.8">3</text>
<text x="358" y="381.3">4</text>
<text x="358" y="384.8">5</text>
<text x="358" y="388.3">6</text>
<text x="358" y="391.9">7</text>
<text x="358" y="395.4">8</text>
<text x="358" y="398.9">9</text>
<text x="358" y="402.4">10</text>
<text x="358" y="432.4">1</text>
<text x="358" y="436">2</text>
<text x="358" y="439.5">3</text>
<text x="358" y="443">4</text>
<text x="358" y="446.5">5</text>
<text x="358" y="450.1">6</text>
<text x="358" y="453.6">7</text>
<text x="358" y="457.1">8</text>
<text x="358" y="460.7">9</text>
<text x="358" y="464.2">10</text>
</g>
<g font-size="3.2" fill="#f00">
<text x="173.1" y="425.1" transform="rotate(-90 173.1 425.1)">VCC+</text>
<text x="175.3" y="483.6" transform="rotate(-90 175.3 483.6)">VCC+</text>
</g>
<g font-size="2.5" fill="#00f">
<text x="89" y="84" transform="rotate(-90 89 84)">-12v</text>
<text x="274.6" y="156.6" transform="rotate(-90 274.6 156.6)">-12v</text>
<text x="198.8" y="262.2" transform="rotate(-90 198.8 262.2)">+12v</text>
<text x="325.4" y="370.2">+12v</text>
<text x="198.5" y="374.3" transform="rotate(-90 198.5 374.3)">-12v</text>
<text x="129.3" y="408.7">+12v</text>
<text x="325.7" y="408.7">-12v</text>
<text x="325.4" y="431.9">-12v</text>
<text x="129.9" y="451">-12v</text>
<text x="131.4" y="467.2">+12v</text>
<text x="110.7" y="470.3">+12v</text>
<text x="334.5" y="486.3">+12v</text>
<text x="132" y="509.6">-12v</text>
<text x="110.7" y="512.7">-12v</text>
</g>
<g font-size="2.5" fill="#000080">
<text x="89" y="100.5" transform="rotate(-90 89 100.5)">100k</text>
<text x="150.2" y="312">100k</text>
<text x="195.3" y="343.9">50k</text>
</g>
</svg>
